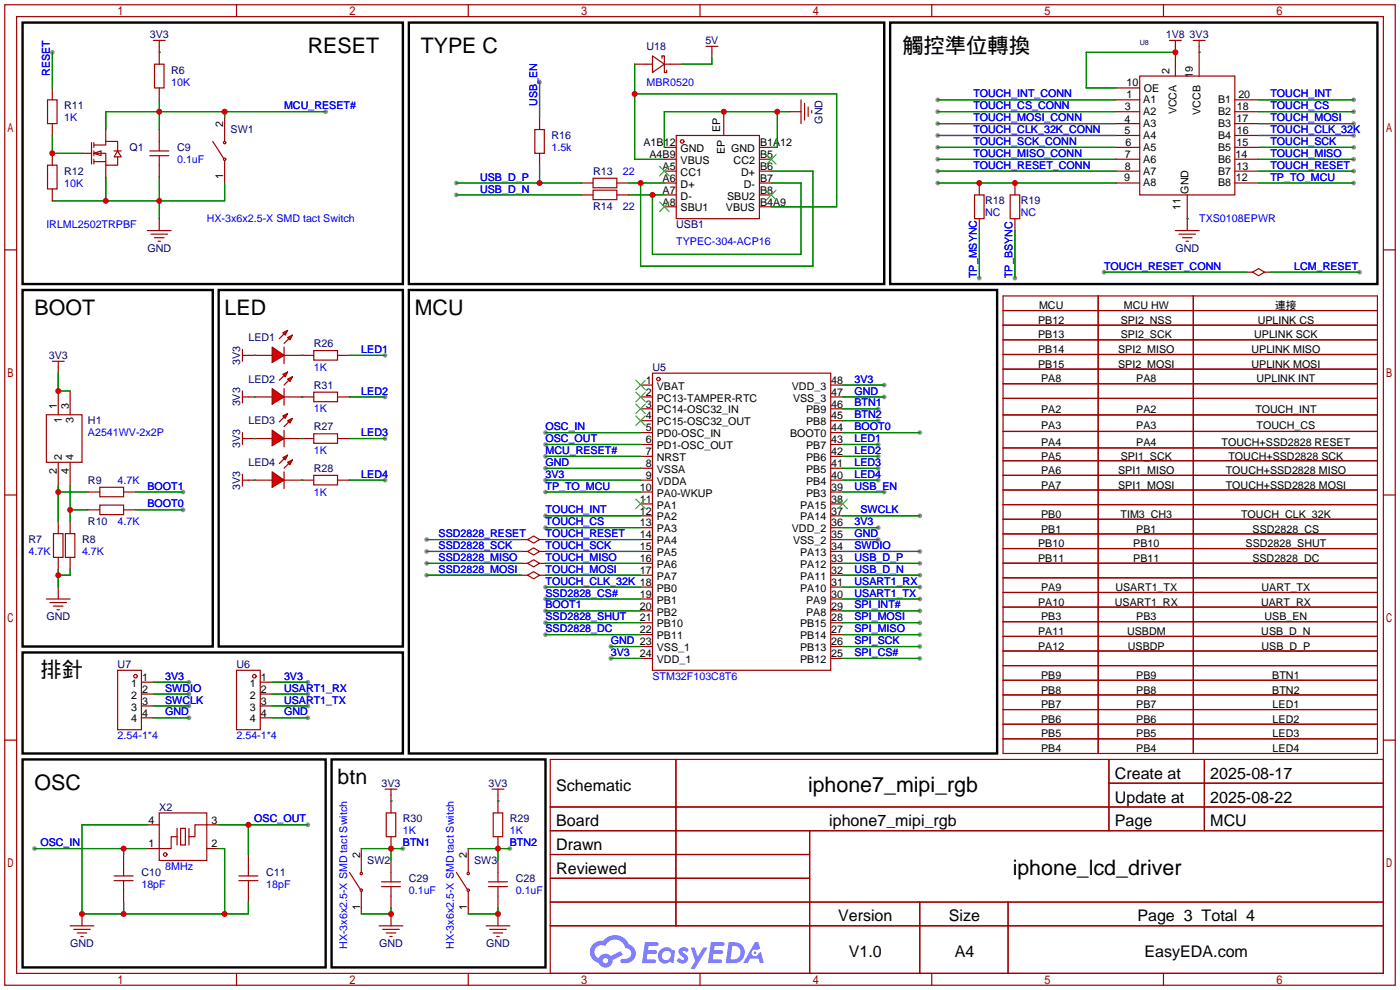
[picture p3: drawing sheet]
<svg xmlns="http://www.w3.org/2000/svg" width="299mm" height="212mm" viewBox="0 0 299 212" stroke-linecap="round" stroke-linejoin="round" font-family="sans-serif">
<g fill="#999">
<circle cx="69.6" cy="23.9" r=".51"/>
<circle cx="39.1" cy="109" r=".51"/>
<circle cx="196.6" cy="92.5" r=".51"/>
<circle cx="39.1" cy="105.2" r=".51"/>
<circle cx="116.6" cy="130.6" r=".51"/>
<circle cx="116.6" cy="92.5" r=".51"/>
<circle cx="116.6" cy="95" r=".51"/>
<circle cx="116.6" cy="100.1" r=".51"/>
<circle cx="116.6" cy="102.6" r=".51"/>
<circle cx="130.6" cy="138.2" r=".51"/>
<circle cx="130.6" cy="140.7" r=".51"/>
<circle cx="189" cy="84.8" r=".51"/>
<circle cx="189" cy="82.3" r=".51"/>
<circle cx="187.7" cy="115.3" r=".51"/>
<circle cx="187.7" cy="112.8" r=".51"/>
<circle cx="7.4" cy="181.4" r=".51"/>
<circle cx="65.8" cy="176.3" r=".51"/>
<circle cx="196.6" cy="117.9" r=".51"/>
<circle cx="196.6" cy="110.2" r=".51"/>
<circle cx="196.6" cy="128" r=".51"/>
<circle cx="196.6" cy="125.5" r=".51"/>
<circle cx="65.8" cy="145.8" r=".51"/>
<circle cx="65.8" cy="148.3" r=".51"/>
<circle cx="65.8" cy="150.9" r=".51"/>
<circle cx="65.8" cy="153.4" r=".51"/>
<circle cx="196.6" cy="140.7" r=".51"/>
<circle cx="196.6" cy="138.2" r=".51"/>
<circle cx="196.6" cy="135.6" r=".51"/>
<circle cx="196.6" cy="133.1" r=".51"/>
<circle cx="196.6" cy="130.6" r=".51"/>
<circle cx="11.2" cy="11.2" r=".51"/>
<circle cx="116.6" cy="97.5" r=".51"/>
<circle cx="40.4" cy="145.8" r=".51"/>
<circle cx="40.4" cy="153.4" r=".51"/>
<circle cx="40.4" cy="148.3" r=".51"/>
<circle cx="40.4" cy="150.9" r=".51"/>
<circle cx="115.3" cy="17.5" r=".51"/>
<circle cx="97.5" cy="39.1" r=".51"/>
<circle cx="97.5" cy="41.7" r=".51"/>
<circle cx="196.6" cy="122.9" r=".51"/>
<circle cx="196.6" cy="120.4" r=".51"/>
<circle cx="289.3" cy="36.6" r=".51"/>
<circle cx="289.3" cy="34" r=".51"/>
<circle cx="289.3" cy="31.5" r=".51"/>
<circle cx="289.3" cy="29" r=".51"/>
<circle cx="289.3" cy="26.4" r=".51"/>
<circle cx="289.3" cy="23.9" r=".51"/>
<circle cx="289.3" cy="21.3" r=".51"/>
<circle cx="200.4" cy="21.3" r=".51"/>
<circle cx="200.4" cy="23.9" r=".51"/>
<circle cx="200.4" cy="26.4" r=".51"/>
<circle cx="200.4" cy="29" r=".51"/>
<circle cx="200.4" cy="31.5" r=".51"/>
<circle cx="200.4" cy="34" r=".51"/>
<circle cx="200.4" cy="36.6" r=".51"/>
<circle cx="200.4" cy="39.1" r=".51"/>
<circle cx="289.3" cy="39.1" r=".51"/>
<circle cx="209.3" cy="59.4" r=".51"/>
<circle cx="216.9" cy="59.4" r=".51"/>
<circle cx="91.2" cy="117.9" r=".51"/>
<circle cx="91.2" cy="120.4" r=".51"/>
<circle cx="91.2" cy="122.9" r=".51"/>
<circle cx="116.6" cy="125.5" r=".51"/>
<circle cx="91.2" cy="115.3" r=".51"/>
<circle cx="116.6" cy="112.8" r=".51"/>
<circle cx="116.6" cy="110.2" r=".51"/>
<circle cx="116.6" cy="133.1" r=".51"/>
<circle cx="116.6" cy="135.6" r=".51"/>
<circle cx="116.6" cy="105.2" r=".51"/>
<circle cx="116.6" cy="128" r=".51"/>
<circle cx="290.6" cy="58.2" r=".51"/>
<circle cx="236" cy="58.2" r=".51"/>
<circle cx="82.3" cy="102.6" r=".51"/>
<circle cx="82.3" cy="75.9" r=".51"/>
<circle cx="82.3" cy="93.7" r=".51"/>
<circle cx="109" cy="181.4" r=".51"/>
<circle cx="86.1" cy="181.4" r=".51"/>
<circle cx="82.3" cy="84.8" r=".51"/>
<circle cx="187.7" cy="102.6" r=".51"/>
<circle cx="187.7" cy="100.1" r=".51"/>
<circle cx="187.7" cy="97.5" r=".51"/>
<circle cx="187.7" cy="95" r=".51"/>
<circle cx="189" cy="105.2" r=".51"/>
<circle cx="187.7" cy="87.4" r=".51"/>
<circle cx="187.7" cy="89.9" r=".51"/>
</g>
<g fill="none" stroke="#a10000" stroke-width=".25">
<path d="M1 1h297.2v209.6h-297.2zM3.6 3.6h292.1v204.4h-292.1zM50.5 1v2.6M100.1 1v2.6M149.6 1v2.6M199.1 1v2.6M248.7 1v2.6M1 53.4h2.6M295.7 53.4h2.5M1 105.8h2.6M295.7 105.8h2.5M1 158.2h2.6"/>
<path d="M295.7 158.2h2.5M117.6 162.3h178.1v45.7h-178.1zM117.6 172.5h178.1M117.6 177.5h178.1M144.5 162.3v35.6M173 177.5v30.5M237 162.3v15.2M237 167.4h58.7M257.4 162.3v15.2M117.6 182.6h55.4M117.6 192.8h178.1M117.6 187.7h55.4"/>
<path d="M117.6 197.9h178.1M196.6 192.8v15.2M215.4 192.8v15.2M50.5 208v2.6M100.1 208v2.6M149.6 208v2.6M199.1 208v2.6M248.7 208v2.6"/>
</g>
<g fill="#5487ff">
<path d="M145.3 202.7a1.3 1.3 0 0 1 1.9 .3l-.4 .6a.54 .54 0 0 0-.9-.2l.1 .2a1.34 1.34 0 0 1 .9 1.8 1.47 1.47 0 0 1-2.3-.1l.5-.6 .8 .5a.31 .31 0 0 0 .4-.3 .31 .31 0 0 0-.3-.4 1.12 1.12 0 0 1-.7-1.8z"/>
<path d="M147.6 202.5h.9l.6 2 1.2-2h.9l-2.7 4.6h-.9l1-1.7z"/>
<path d="M137.8 201.4h1.7a1.31 1.31 0 0 1 1.2 .2 .4 .4 0 0 1-.3 .5l-1.8 .1-.1 .9h1.6a.4 .4 0 0 1 .4 .4 .4 .4 0 0 1-.5 .4h-1.6l-.2 1.2h1.4a.46 .46 0 0 1 .5 0 .46 .46 0 0 1 .1 .5l-.4 .2h-2.6z"/>
<path d="M151.9 201.4h1.7a1.32 1.32 0 0 1 1.2 .2 .39 .39 0 0 1-.3 .5l-1.8 .1-.1 .9h1.6a.4 .4 0 0 1 .4 .4 .4 .4 0 0 1-.4 .4h-1.7l-.2 1.2h1.4a.46 .46 0 0 1 .5 0 .46 .46 0 0 1 .1 .5l-.4 .2h-2.6z"/>
<path d="M161.3 201.4h.8l.3 1.3-.6 .4a.75 .75 0 0 0-1.1 .3 .75 .75 0 0 0 .5 1 .75 .75 0 0 0 .9-.7l.5-.2 .6 2.3h-.8l-.3-.9h-1.8l-.5 .9h-1z"/>
<path d="M155.7 201.4l-.6 4.4h1.5a2.27 2.27 0 0 0 2.6-2.2 2.27 2.27 0 0 0-2.7-2.2zM156.5 202.1a1.5 1.5 0 0 1 1.8 1.6 1.5 1.5 0 0 1-1.9 1.4h-.3z"/>
<path d="M141.2 203a1.6 1.6 0 0 0-.3 2.3 1.6 1.6 0 0 0 2.3 .2l.7 .3 .3-2.4-.1-.3-.5-.1a1.58 1.58 0 0 0-2.4 0zM141.8 203.5a.98 .98 0 0 1 1.6 .4 .98 .98 0 0 1-1.1 1.3 .94 .94 0 0 1-.9-.7 .94 .94 0 0 1 .4-1z"/>
<path d="M126.8 201.8a2.37 2.37 0 0 0 1.1 4 1.54 1.54 0 0 0 1.8 1 1.54 1.54 0 0 0 1.2-1.6l2.2-1.1-.5-.8-2 1a1.57 1.57 0 0 0-2.7 .5 1.5 1.5 0 0 1-.7-2.1 1.5 1.5 0 0 1 2.2-.5 2.23 2.23 0 0 1 2.3-1.4 2.23 2.23 0 0 1 2 1.8 1.16 1.16 0 0 1 1.2 1.1 1.16 1.16 0 0 1-1.1 1.2h-.7a.47 .47 0 0 0-.5 .4 .47 .47 0 0 0 .4 .5 2.17 2.17 0 0 0 2.5-.9 2.17 2.17 0 0 0-.3-2.7l-.8-.4a3.2 3.2 0 0 0-5.5-.7l-1.1 .1zM128.8 205.3a.6 .6 0 0 1 1.2 0 .6 .6 0 0 1-1.2 0z"/>
<circle cx="161.4" cy="203.6" r=".28"/>
</g>
<g fill="none" stroke="#a10000" stroke-width=".25">
<path d="M11.2 18.8v2.5M32.8 8.6h2.5M33 13.7h2.1v5.1h-2.1zM34 8.6v5.1M34 18.8v2.5M150.9 9.9h2.5M152.1 9.9v2.5M238.5 18.8h5.1M243.6 16.3h20.3v25.4h-20.3zM249.9 8.6h2.6M251.2 8.6v7.7M255 8.6h2.6"/>
<path d="M256.3 8.6v7.7M10.2 21.3h2v5.1h-2zM10.2 35.3h2v5.1h-2zM11.2 26.4v2.6M11.2 32.8v2.5M17.5 32.8h2.1M19.6 30.5v4.6M20.1 32.8h2.5v2.5h2.5v-1.8M20.1 31h2.5v-.8h2.5v2.1M20.1 32.8l1.5-.5v1zM20.1 30.5v1M20.1 32.3v1"/>
<path d="M20.1 34v1.1M20.1 34.5h2.5M22.6 27.7v2.5M22.6 35.3v2.5M24.4 32.3h1.5M25.1 32.3l.8 1.2h-1.5zM32 33.3h4.1M32 32.3h4.1M34 27.7v4.6M34 33.3v4.5M45.5 30.2l2.3 3.6M48 25.1v5.1"/>
<path d="M48 34.3v4.8M114.3 27.7h2v5.1h-2zM115.3 25.1v2.6M115.3 32.8v2.5M124.2 39.1h2.5M126.7 38.1h5.1v2h-5.1zM131.8 39.1h2.6M142 31.5h2.5M142 34h2.5M142 36.6h2.5M142 39.1h2.5M144.5 29h17.8v17.7h-17.8z"/>
<path d="M154.7 23.9v5.1M162.3 31.5h2.5M162.3 34h2.5M162.3 36.6h2.5M162.3 39.1h2.5M168.7 23.9h2.5M171.2 21.3v5.1M172 22.1v3.6M172.7 22.9v2M173.5 23.6v.5M209.3 39.1v2.6M216.9 39.1v2.6"/>
<path d="M238.5 31.5h5.1M238.5 34h5.1M238.5 36.6h5.1M238.5 39.1h5.1M238.5 23.9h5.1M238.5 21.3h5.1M238.5 26.4h5.1M238.5 29h5.1M263.9 31.5h5.1M263.9 34h5.1M263.9 36.6h5.1M263.9 39.1h5.1"/>
<path d="M263.9 23.9h5.1M263.9 21.3h5.1M263.9 26.4h5.1M263.9 29h5.1M11.2 40.4v2.5M31.5 49.3h5.1M32.3 50h3.5M33 50.8h2.1M33.8 51.6h.5M34 46.7v2.6M124.2 41.7h2.5M126.7 40.6h5.1v2.1h-5.1z"/>
<path d="M131.8 41.7h2.6M142 41.7h2.5M142 44.2h2.5M162.3 41.7h2.5M162.3 44.2h2.5M208.3 41.7h2v5h-2zM209.3 46.7v2.6M215.9 41.7h2v5h-2zM216.9 46.7v2.6M251.2 49.3h5.1M252 50h3.5M252.7 50.8h2.1"/>
<path d="M253.5 51.6h.5M253.7 41.7v7.6M266.4 58.2h1.3M267.7 58.2l1.3-.8 1.3 .8-1.3 .7zM270.3 58.2h1.2M11.2 77.2h2.5M12.4 77.2v2.6M51.8 75.9h6.4M51.8 74.7v2.5M60.7 75.9h3.8M60.7 74.2v3.5M139.4 79.8h38.1v63.5h-38.1z"/>
<path d="M9.9 88.6h7.6v10.2h-7.6zM12.4 83.6v5M12.4 98.8v5.1M15 83.6v5M15 98.8v5.1M136.9 82.3h2.5M136.9 84.8h2.5M136.9 87.4h2.5M136.9 89.9h2.5M136.9 92.5h2.5M136.9 95h2.5M136.9 97.5h2.5"/>
<path d="M177.5 82.3h2.6M177.5 84.8h2.6M177.5 87.4h2.6M177.5 89.9h2.6M177.5 92.5h2.6M177.5 95h2.6M177.5 97.5h2.6M11.4 114h2.1v5.1h-2.1zM12.4 111.5v2.5M12.4 119.1v2.6M14 114h2v5.1h-2zM15 111.5v2.5"/>
<path d="M15 119.1v2.6M18.8 105.2h2.5M18.8 109h2.5M21.3 104.1h5.1v2.1h-5.1zM21.3 107.9h5.1v2.1h-5.1zM26.4 105.2h2.6M26.4 109h2.6M111.5 115.3h1.3M111.5 117.9h1.3M112.8 117.9l1.2-.8 1.3 .8-1.3 .7zM112.8 115.3l1.2-.7 1.3 .7-1.3 .8zM115.3 115.3h1.3"/>
<path d="M115.3 117.9h1.3M136.9 100.1h2.5M136.9 102.6h2.5M136.9 105.2h2.5M136.9 107.7h2.5M136.9 110.2h2.5M136.9 112.8h2.5M136.9 115.3h2.5M136.9 117.9h2.5M177.5 100.1h2.6M177.5 102.6h2.6M177.5 105.2h2.6"/>
<path d="M177.5 107.7h2.6M177.5 110.2h2.6M177.5 112.8h2.6M177.5 115.3h2.6M177.5 117.9h2.6M9.9 128h5.1M10.7 128.8h3.5M11.4 129.5h2.1M12.2 130.3h.5M12.4 125.5v2.5M111.5 120.4h1.3M111.5 122.9h1.3"/>
<path d="M112.8 120.4l1.2-.8 1.3 .8-1.3 .8zM112.8 122.9l1.2-.7 1.3 .7-1.3 .8zM115.3 120.4h1.3M115.3 122.9h1.3M136.9 120.4h2.5M136.9 122.9h2.5M136.9 125.5h2.5M136.9 128h2.5M136.9 130.6h2.5M136.9 133.1h2.5M136.9 135.6h2.5M136.9 138.2h2.5"/>
<path d="M177.5 120.4h2.6M177.5 122.9h2.6M177.5 125.5h2.6M177.5 128h2.6M177.5 130.6h2.6M177.5 133.1h2.6M177.5 135.6h2.6M177.5 138.2h2.6M25.1 143.3h5.1v12.7h-5.1zM30.2 145.8h2.6M30.2 148.3h2.6M30.2 150.9h2.6"/>
<path d="M30.2 153.4h2.6M50.5 143.3h5.1v12.7h-5.1zM55.6 145.8h2.6M55.6 148.3h2.6M55.6 150.9h2.6M55.6 153.4h2.6M136.9 140.7h2.5M177.5 140.7h2.6M31.5 176.3h2.5M34 173.7h10.2v10.2h-10.2zM37.8 178.8h-1.2v2.6h-5.1M37.8 177v3.6"/>
<path d="M38.6 177h1v3.6h-1zM40.4 177v3.6M46.7 176.3h-5v2.5h-1.3M15 197.9h5.1M15.7 198.6h3.6M16.5 199.4h2M17.5 195.3v2.6M24.4 188.2h4M24.4 187.2h4M26.4 182.6v4.6M26.4 188.2v4.6M44.2 181.4h2.5"/>
<path d="M51.1 188.2h4M51.1 187.2h4M53.1 182.6v4.6M53.1 188.2v4.6M17.3 200.2h.5"/>
<circle cx="48" cy="30.5" r=".25"/>
<circle cx="48" cy="34" r=".25"/>
<circle cx="145.8" cy="30.2" r=".38"/>
<circle cx="140.7" cy="81" r=".38"/>
<circle cx="29" cy="144.5" r=".38"/>
<circle cx="54.4" cy="144.5" r=".38"/>
<circle cx="35.3" cy="182.6" r=".38"/>
</g>
<g fill="none" stroke="#3c3" stroke-width=".25">
<path d="M141 35.6l2 2M143 35.6l-2 2M163.8 33l2.1 2.1M165.9 33l-2.1 2.1M141 43.2l2 2M143 43.2l-2 2M163.8 40.6l2.1 2.1M165.9 40.6l-2.1 2.1M135.9 81.3l2 2M135.9 83.8l2 2.1M135.9 86.4l2 2M135.9 88.9l2 2"/>
<path d="M137.9 81.3l-2 2M137.9 83.8l-2 2.1M137.9 86.4l-2 2M137.9 88.9l-2 2M135.9 106.7l2 2M137.9 106.7l-2 2M179.1 106.7l2 2M181.1 106.7l-2 2"/>
</g>
<g fill="none" stroke="#008700" stroke-width=".25">
<path d="M11.2 11.2v7.6M34 11.2h.1M115.3 17.5v7.6M251.2 11.2h-19v7.6h6.3M256.3 11.2h.1M11.2 29v3.8h6.3M22.6 37.8v5.1M34 21.3v6.4M34 37.8v8.9M48 23.9v1.2M48 39.1v3.8h-36.8M69.6 23.9h-47v3.8"/>
<path d="M97.5 39.1h26.7M115.3 35.3v3.8M134.4 39.1h7.6M164.8 39.1h6.4v15.3h-31.8v-12.7M164.8 36.6h8.9v20.3h-36.8v-17.8M166.1 23.9v7.6h-1.3M168.7 23.9h-26.7v7.6M200.4 23.9h38.1M200.4 39.1h38.1M200.4 36.6h38.1M200.4 31.5h38.1M200.4 34h38.1"/>
<path d="M200.4 29h38.1M200.4 26.4h38.1M200.4 21.3h38.1M269 23.9h20.3M269 39.1h20.3M269 36.6h20.3M269 31.5h20.3M269 34h20.3M269 29h20.3M269 26.4h20.3M269 21.3h20.3M97.5 41.7h26.7"/>
<path d="M134.4 41.7h7.6M209.3 49.3v10.1M216.9 49.3v10.1M236 58.2h30.4M253.7 46.7h.1M271.5 58.2h19.1M12.4 79.8v3.8h2.6M116.6 92.5h20.3M116.6 95h20.3M116.6 97.5h20.3M180.1 92.5h16.5M180.1 84.8h8.9"/>
<path d="M180.1 82.3h8.9M12.4 103.9v7.6M12.4 105.2h6.4M15 103.9v7.6M15 109h3.8M29 105.2h10.1M29 109h10.1M91.2 115.3h20.3M91.2 117.9h20.3M116.6 105.2h20.3M116.6 100.1h20.3M116.6 102.6h20.3"/>
<path d="M116.6 115.3h20.3M116.6 112.8h20.3M116.6 117.9h20.3M116.6 110.2h20.3M180.1 115.3h7.6M180.1 112.8h7.6M180.1 117.9h16.5M180.1 110.2h16.5M12.4 121.7v3.8M15 121.7v1.2h-2.6M91.2 122.9h20.3M91.2 120.4h20.3"/>
<path d="M116.6 122.9h20.3M116.6 130.6h20.3M116.6 128h20.3M116.6 125.5h20.3M116.6 135.6h20.3M116.6 133.1h20.3M116.6 120.4h20.3M130.6 138.2h6.3M180.1 122.9h16.5M180.1 130.6h16.5M180.1 138.2h16.5M180.1 128h16.5"/>
<path d="M180.1 125.5h16.5M180.1 135.6h16.5M180.1 133.1h16.5M180.1 120.4h16.5M32.8 145.8h7.6M32.8 148.3h7.6M32.8 150.9h7.6M32.8 153.4h7.6M58.2 145.8h7.6M58.2 148.3h7.6M58.2 150.9h7.6M58.2 153.4h7.6"/>
<path d="M130.6 140.7h6.3M180.1 140.7h16.5M31.5 176.3h-14v19h35.6v-2.5M46.7 176.3h19.1M53.1 176.3v6.3M7.4 181.4h24.1M26.4 181.4v1.2M26.4 192.8v2.5M46.7 181.4h1.3v13.9"/>
</g>
<path d="M4.8 4.8h81.3v55.9h-81.3zM87.4 4.8h101.6v55.9h-101.6zM190.2 4.8h104.2v55.9h-104.2zM4.8 62h40.7v76.2h-40.7zM87.4 62h125.7v99h-125.7zM4.8 139.4h81.3v21.6h-81.3zM4.8 162.3h64.8v44.5h-64.8z" fill="none" stroke="#000" stroke-width=".51"/>
<g fill="#f00" stroke="#a10000" stroke-width=".25">
<path d="M58.2 74.2l2.5 1.7-2.5 1.6z"/>
<path d="M60.5 71.1l1-.5-.5 1z"/>
<path d="M61.5 72.1l1-.5-.5 1z"/>
</g>
<g fill="none" stroke="#a10000" stroke-width=".25">
<path d="M60.7 71.4l-1 1M61.7 72.4l-1 1M64.5 75.9h2.6M67.1 74.9h5v2.1h-5zM72.1 75.9h2.6M51.8 93.7h2.6M51.8 83.6v2.5M51.8 92.5v2.5M51.8 84.8h6.4M60.7 84.8h6.4M60.7 83.1v3.5M64.5 93.7h2.6"/>
<path d="M67.1 92.7h5v2h-5zM67.1 83.8h5v2.1h-5zM72.1 93.7h2.6M72.1 84.8h2.6M51.8 101.3v2.6M51.8 102.6h2.6M64.5 102.6h2.6M67.1 101.6h5v2h-5zM72.1 102.6h2.6M82.3 168.7h2.5M82.5 173.7h2.1v5.1h-2.1zM83.6 168.7v5"/>
<path d="M83.6 178.8v2.6M105.2 168.7h2.5M105.4 173.7h2v5.1h-2zM106.4 168.7v5M106.4 178.8v2.6M74.7 186.4l2.3 3.6M77.2 181.4v5M77.2 190.5v4.8M81 197.9h5.1M81.5 189.5h4.1M81.5 188.5h4.1M81.8 198.6h3.5"/>
<path d="M82.5 199.4h2.1M83.6 183.9v4.6M83.6 189.5v4.6M83.6 195.3v2.6M97.5 186.4l2.3 3.6M100.1 181.4v5M100.1 190.5v4.8M103.9 197.9h5.1M104.4 189.5h4.1M104.4 188.5h4.1M104.6 198.6h3.6M105.4 199.4h2"/>
<path d="M106.4 183.9v4.6M106.4 189.5v4.6M106.4 195.3v2.6M83.3 200.2h.5M106.2 200.2h.5"/>
<circle cx="77.2" cy="190.2" r=".25"/>
<circle cx="77.2" cy="186.7" r=".25"/>
<circle cx="100.1" cy="190.2" r=".25"/>
<circle cx="100.1" cy="186.7" r=".25"/>
</g>
<path d="M74.7 75.9h7.6M74.7 93.7h7.6M74.7 84.8h7.6M74.7 102.6h7.6M83.6 171.2h.1M106.4 171.2h.1M77.2 181.4h8.9M83.6 194.1v1.2h-6.4M83.6 181.4v2.5M100.1 181.4h8.9M106.4 181.4v2.5M106.4 194.1v1.2h-6.3" fill="none" stroke="#008700" stroke-width=".25"/>
<path d="M46.7 62h39.4v76.2h-39.4zM70.9 162.3h45.7v44.5h-45.7z" fill="none" stroke="#000" stroke-width=".51"/>
<g fill="#f00" stroke="#a10000" stroke-width=".25">
<path d="M58.2 83.1l2.5 1.7-2.5 1.6z"/>
<path d="M60.5 80l1-.5-.5 1z"/>
<path d="M61.5 81l1-.5-.5 1z"/>
</g>
<path d="M54.4 93.7h3.8M60.7 80.3l-1 1M60.7 93.7h3.8M60.7 91.9v3.6M61.7 81.3l-1 1" fill="none" stroke="#a10000" stroke-width=".25"/>
<g fill="#f00" stroke="#a10000" stroke-width=".25">
<path d="M58.2 91.9l2.5 1.8-2.5 1.5z"/>
<path d="M60.5 88.9l1-.5-.5 1z"/>
<path d="M61.5 89.9l1-.5-.5 1z"/>
</g>
<path d="M60.7 89.2l-1 1M61.7 90.2l-1 1M54.4 102.6h3.8M60.7 102.6h3.8M60.7 100.8v3.6" fill="none" stroke="#a10000" stroke-width=".25"/>
<g fill="#f00" stroke="#a10000" stroke-width=".25">
<path d="M58.2 100.8l2.5 1.8-2.5 1.5z"/>
<path d="M60.5 97.8l1-.5-.5 1z"/>
<path d="M61.5 98.8l1-.5-.5 1z"/>
</g>
<g fill="none" stroke="#a10000" stroke-width=".25">
<path d="M135.6 13.7h3.8M139.4 11.9l2.6 1.8-2.6 1.8zM141.5 12.4v-.5h.5v3.6h.5v-.5M142 13.7h3.8M214.4 63.2h80v97.8h-80zM214.4 66.4h80M214.4 69.5h80M214.4 72.6h80M214.4 75.8h80M214.4 78.9h80M234.7 63.2v97.8M255 63.2v97.8"/>
<path d="M60.7 98l-1 1.1M61.7 99.1l-1 1M214.4 82h80M214.4 85.1h80M214.4 88.7h80M214.4 92.2h80M214.4 95.7h80M214.4 98.5h80M214.4 101.6h80M214.4 104.7h80M214.4 107.9h80M214.4 111h80"/>
<path d="M214.4 114.1h80M214.4 117.2h80M214.4 120.4h80M214.4 123.5h80M214.4 126.6h80M214.4 129.8h80M214.4 132.9h80M214.4 136h80M214.4 139.1h80M214.4 142.3h80M214.4 145.4h80M214.4 148.5h80"/>
<path d="M214.4 151.7h80M214.4 154.8h80M214.4 157.9h80"/>
</g>
<g fill="none" stroke="#008700" stroke-width=".25">
<path d="M135.6 13.7v20.3h6.4M152.1 12.4v1.3h-6.3M135.6 20.1h43.2v24.1h-14M54.4 75.9h.1M64.5 75.9h.1M54.4 84.8h.1M54.4 93.7h.1M64.5 84.8h.1M64.5 93.7h.1M180.1 97.5h7.6M180.1 95h7.6M180.1 87.4h7.6"/>
<path d="M180.1 89.9h7.6M54.4 102.6h.1M64.5 102.6h.1M180.1 102.6h7.6M180.1 100.1h7.6M180.1 105.2h8.9"/>
</g>
<g fill="#c00">
<circle cx="34" cy="23.9" r=".63"/>
<circle cx="48" cy="23.9" r=".63"/>
<circle cx="34" cy="42.9" r=".63"/>
<circle cx="22.6" cy="42.9" r=".63"/>
<circle cx="12.4" cy="105.2" r=".63"/>
<circle cx="15" cy="109" r=".63"/>
<circle cx="12.4" cy="83.6" r=".63"/>
<circle cx="12.4" cy="122.9" r=".63"/>
<circle cx="26.4" cy="181.4" r=".63"/>
<circle cx="53.1" cy="176.3" r=".63"/>
<circle cx="17.5" cy="195.3" r=".63"/>
<circle cx="26.4" cy="195.3" r=".63"/>
<circle cx="48" cy="195.3" r=".63"/>
<circle cx="11.2" cy="32.8" r=".63"/>
<circle cx="136.9" cy="39.1" r=".63"/>
<circle cx="139.4" cy="41.7" r=".63"/>
<circle cx="154.7" cy="23.9" r=".63"/>
<circle cx="166.1" cy="23.9" r=".63"/>
<circle cx="115.3" cy="39.1" r=".63"/>
<circle cx="251.2" cy="11.2" r=".63"/>
<circle cx="216.9" cy="39.1" r=".63"/>
<circle cx="209.3" cy="39.1" r=".63"/>
<circle cx="106.4" cy="181.4" r=".63"/>
<circle cx="106.4" cy="195.3" r=".63"/>
<circle cx="83.6" cy="181.4" r=".63"/>
<circle cx="83.6" cy="195.3" r=".63"/>
<circle cx="135.6" cy="20.1" r=".63"/>
</g>
<g font-size="4.6">
<text x="65.8" y="11.4">RESET</text>
<text x="89.9" y="11.4">TYPE C</text>
<text x="192.8" y="11.4">觸控準位轉換</text>
<text x="7.4" y="67.3">BOOT</text>
<text x="48" y="67.3">LED</text>
<text x="88.6" y="67.3">MCU</text>
<text x="8.6" y="144.8">排針</text>
<text x="72.1" y="167.6">btn</text>
<text x="7.4" y="168.9">OSC</text>
<text x="172.7" y="169.3">iphone7_mipi_rgb</text>
<text x="216.4" y="187.1">iphone_lcd_driver</text>
</g>
<g font-size="3.4">
<text x="238.3" y="166.4">Create at</text>
<text x="258.7" y="166.4">2025-08-17</text>
<text x="118.9" y="169">Schematic</text>
<text x="238.3" y="171.5">Update at</text>
<text x="258.7" y="171.5">2025-08-22</text>
<text x="118.9" y="176.6">Board</text>
<text x="177.2" y="176.6">iphone7_mipi_rgb</text>
<text x="238.3" y="176.6">Page</text>
<text x="258.7" y="176.6">MCU</text>
<text x="118.9" y="181.7">Drawn</text>
<text x="118.9" y="186.8">Reviewed</text>
<text x="179.1" y="196.9">Version</text>
<text x="202.8" y="196.9">Size</text>
<text x="243.1" y="196.9">Page 3 Total 4</text>
<text x="181.4" y="204.5">V1.0</text>
<text x="204" y="204.5">A4</text>
<text x="244.6" y="204.5">EasyEDA.com</text>
</g>
<g font-size="2.3" fill="#000080">
<text x="32" y="8.1">3V3</text>
<text x="138.2" y="10.7">U18</text>
<text x="150.7" y="9.4">5V</text>
<text x="249.2" y="8.1">1V8</text>
<text x="254.3" y="8.1">3V3</text>
<text x="36.6" y="15.7">R6</text>
<text x="13.7" y="23.4">R11</text>
<text x="49.3" y="28.4">SW1</text>
<text x="117.9" y="29.7">R16</text>
<text x="175.8" y="26.4" transform="rotate(-90 175.8 26.4)">GND</text>
<text x="27.7" y="32.3">Q1</text>
<text x="37.8" y="32.3">C9</text>
<text x="13.7" y="37.3">R12</text>
<text x="126.7" y="37.3">R13</text>
<text x="126.7" y="45">R14</text>
<text x="210.6" y="43.7">R18</text>
<text x="218.2" y="43.7">R19</text>
<text x="31.5" y="53.8">GND</text>
<text x="144.5" y="48.8">USB1</text>
<text x="251.2" y="53.8">GND</text>
<text x="10.4" y="76.7">3V3</text>
<text x="51.3" y="78" transform="rotate(-90 51.3 78)">3V3</text>
<text x="53.1" y="72.9">LED1</text>
<text x="67.1" y="74.2">R26</text>
<text x="53.1" y="81.8">LED2</text>
<text x="67.1" y="83.1">R31</text>
<text x="139.4" y="79.2">U5</text>
<text x="51.3" y="86.9" transform="rotate(-90 51.3 86.9)">3V3</text>
<text x="18.8" y="90.7">H1</text>
<text x="51.3" y="95.8" transform="rotate(-90 51.3 95.8)">3V3</text>
<text x="53.1" y="90.7">LED3</text>
<text x="67.1" y="91.9">R27</text>
<text x="53.1" y="99.6">LED4</text>
<text x="67.1" y="100.8">R28</text>
<text x="18.8" y="103.4">R9</text>
<text x="51.3" y="104.6" transform="rotate(-90 51.3 104.6)">3V3</text>
<text x="18.8" y="112.3">R10</text>
<text x="6.1" y="116.1">R7</text>
<text x="17.5" y="116.1">R8</text>
<text x="9.9" y="132.6">GND</text>
<text x="25.1" y="142.7">U7</text>
<text x="50.5" y="142.7">U6</text>
<text x="34" y="173.2">X2</text>
<text x="81.5" y="168.1">3V3</text>
<text x="104.4" y="168.1">3V3</text>
<text x="86.1" y="175.8">R30</text>
<text x="109" y="175.8">R29</text>
<text x="78.5" y="184.7">SW2</text>
<text x="101.3" y="184.7">SW3</text>
<text x="30.2" y="187.2">C10</text>
<text x="56.9" y="187.2">C11</text>
<text x="87.4" y="188.5">C29</text>
<text x="110.2" y="188.5">C28</text>
<text x="15" y="202.4">GND</text>
<text x="81" y="202.4">GND</text>
<text x="103.9" y="202.4">GND</text>
</g>
<g font-size="2.3" fill="#00f">
<text x="10.7" y="16.3" transform="rotate(-90 10.7 16.3)">RESET</text>
<text x="36.6" y="18.3">10K</text>
<text x="60.7" y="23.4">MCU_RESET#</text>
<text x="114.8" y="22.6" transform="rotate(-90 114.8 22.6)">USB_EN</text>
<text x="138.2" y="18.3">MBR0520</text>
<text x="208" y="20.8">TOUCH_INT_CONN</text>
<text x="208" y="23.4">TOUCH_CS_CONN</text>
<text x="271.5" y="23.4">TOUCH_CS</text>
<text x="271.5" y="20.8">TOUCH_INT</text>
<text x="13.7" y="25.9">1K</text>
<text x="208" y="25.9">TOUCH_MOSI_CONN</text>
<text x="208" y="28.4">TOUCH_CLK_32K_CONN</text>
<text x="271.5" y="28.4">TOUCH_CLK_32K</text>
<text x="271.5" y="25.9">TOUCH_MOSI</text>
<text x="37.8" y="34.8">0.1uF</text>
<text x="117.9" y="32.3">1.5k</text>
<text x="208" y="31">TOUCH_SCK_CONN</text>
<text x="208" y="33.5">TOUCH_MISO_CONN</text>
<text x="271.5" y="33.5">TOUCH_MISO</text>
<text x="271.5" y="31">TOUCH_SCK</text>
<text x="13.7" y="39.9">10K</text>
<text x="102.6" y="38.6">USB_D_P</text>
<text x="102.6" y="41.1">USB_D_N</text>
<text x="133.1" y="37.3">22</text>
<text x="208" y="36.1">TOUCH_RESET_CONN</text>
<text x="271.5" y="36.1">TOUCH_RESET</text>
<text x="271.5" y="38.6">TP_TO_MCU</text>
<text x="44.2" y="47.5">HX-3x6x2.5-X SMD tact Switch</text>
<text x="133.1" y="45">22</text>
<text x="210.6" y="46.2">NC</text>
<text x="218.2" y="46.2">NC</text>
<text x="256.3" y="47.5">TXS0108EPWR</text>
<text x="9.9" y="48.8">IRLML2502TRPBF</text>
<text x="144.5" y="52.3">TYPEC-304-ACP16</text>
<text x="208.8" y="59.4" transform="rotate(-90 208.8 59.4)">TP_MSYNC</text>
<text x="216.4" y="59.4" transform="rotate(-90 216.4 59.4)">TP_BSYNC</text>
<text x="236" y="57.7">TOUCH_RESET_CONN</text>
<text x="276.6" y="57.7">LCM_RESET</text>
<text x="77.2" y="75.4">LED1</text>
<text x="67.1" y="79.2">1K</text>
<text x="182.6" y="81.8">3V3</text>
<text x="67.1" y="88.1">1K</text>
<text x="77.2" y="84.3">LED2</text>
<text x="182.6" y="84.3">GND</text>
<text x="182.6" y="86.9">BTN1</text>
<text x="182.6" y="89.4">BTN2</text>
<text x="18.8" y="93.2">A2541WV-2x2P</text>
<text x="77.2" y="93.2">LED3</text>
<text x="116.6" y="91.9">OSC_IN</text>
<text x="116.6" y="94.5">OSC_OUT</text>
<text x="182.6" y="91.9">BOOT0</text>
<text x="182.6" y="94.5">LED1</text>
<text x="67.1" y="97">1K</text>
<text x="116.6" y="99.6">GND</text>
<text x="116.6" y="97">MCU_RESET#</text>
<text x="182.6" y="99.6">LED3</text>
<text x="182.6" y="97">LED2</text>
<text x="25.1" y="103.4">4.7K</text>
<text x="31.5" y="104.6">BOOT1</text>
<text x="67.1" y="105.9">1K</text>
<text x="77.2" y="102.1">LED4</text>
<text x="116.6" y="102.1">3V3</text>
<text x="116.6" y="104.6">TP_TO_MCU</text>
<text x="182.6" y="102.1">LED4</text>
<text x="182.6" y="104.6">USB_EN</text>
<text x="25.1" y="112.3">4.7K</text>
<text x="31.5" y="108.5">BOOT0</text>
<text x="116.6" y="112.3">TOUCH_CS</text>
<text x="116.6" y="109.7">TOUCH_INT</text>
<text x="182.6" y="112.3">3V3</text>
<text x="183.9" y="109.7">SWCLK</text>
<text x="6.1" y="118.6">4.7K</text>
<text x="17.5" y="118.6">4.7K</text>
<text x="93.7" y="117.3">SSD2828_SCK</text>
<text x="93.7" y="119.9">SSD2828_MISO</text>
<text x="93.7" y="114.8">SSD2828_RESET</text>
<text x="116.6" y="117.3">TOUCH_SCK</text>
<text x="116.6" y="119.9">TOUCH_MISO</text>
<text x="116.6" y="114.8">TOUCH_RESET</text>
<text x="182.6" y="114.8">GND</text>
<text x="182.6" y="117.3">SWDIO</text>
<text x="182.6" y="119.9">USB_D_P</text>
<text x="93.7" y="122.4">SSD2828_MOSI</text>
<text x="116.6" y="122.4">TOUCH_MOSI</text>
<text x="116.6" y="125">TOUCH_CLK_32K 18</text>
<text x="182.6" y="125">USART1_RX</text>
<text x="182.6" y="122.4">USB_D_N</text>
<text x="116.6" y="130">BOOT1</text>
<text x="116.6" y="127.5">SSD2828_CS#</text>
<text x="182.6" y="127.5">USART1_TX</text>
<text x="182.6" y="130">SPI_INT#</text>
<text x="116.6" y="132.6">SSD2828_SHUT</text>
<text x="116.6" y="135.1">SSD2828_DC</text>
<text x="130.6" y="137.7">GND 23</text>
<text x="182.6" y="137.7">SPI_SCK</text>
<text x="182.6" y="135.1">SPI_MISO</text>
<text x="182.6" y="132.6">SPI_MOSI</text>
<text x="130.6" y="140.2">3V3</text>
<text x="182.6" y="140.2">SPI_CS#</text>
<text x="35.3" y="145.3">3V3</text>
<text x="35.3" y="147.8">SWDIO</text>
<text x="60.7" y="145.3">3V3</text>
<text x="60.7" y="147.8">USART1_RX</text>
<text x="139.4" y="145.3">STM32F103C8T6</text>
<text x="35.3" y="152.9">GND</text>
<text x="35.3" y="150.4">SWCLK</text>
<text x="60.7" y="150.4">USART1_TX</text>
<text x="60.7" y="152.9">GND</text>
<text x="25.1" y="158">2.54-1*4</text>
<text x="50.5" y="158">2.54-1*4</text>
<text x="54.4" y="175.8">OSC_OUT</text>
<text x="86.1" y="178.3">1K</text>
<text x="109" y="178.3">1K</text>
<text x="8.6" y="180.8">OSC_IN</text>
<text x="35.3" y="185.9">8MHz</text>
<text x="86.1" y="180.8">BTN1</text>
<text x="109" y="180.8">BTN2</text>
<text x="30.2" y="189.7">18pF</text>
<text x="56.9" y="189.7">18pF</text>
<text x="87.4" y="191">0.1uF</text>
<text x="110.2" y="191">0.1uF</text>
<text x="74.2" y="202.8" transform="rotate(-90 74.2 202.8)">HX-3x6x2.5-X SMD tact Switch</text>
<text x="97" y="202.8" transform="rotate(-90 97 202.8)">HX-3x6x2.5-X SMD tact Switch</text>
</g>
<g font-size="2.3">
<text x="249.9" y="15.9" transform="rotate(-90 249.9 15.9)">2</text>
<text x="254.9" y="16.6" transform="rotate(-90 254.9 16.6)">19</text>
<text x="240.4" y="23.6">3</text>
<text x="240.7" y="20.9">1</text>
<text x="240.8" y="18.4">10</text>
<text x="244.3" y="22.1">A1</text>
<text x="244.5" y="19.6">OE</text>
<text x="260.3" y="22.1">B1</text>
<text x="264.4" y="23.6">18</text>
<text x="264.7" y="21">20</text>
<text x="47.7" y="27.2" transform="rotate(-90 47.7 27.2)">2</text>
<text x="153.9" y="28.2" transform="rotate(-90 153.9 28.2)">EP</text>
<text x="240.3" y="26.2">4</text>
<text x="240.3" y="28.7">5</text>
<text x="244.3" y="24.6">A2</text>
<text x="244.3" y="27.2">A3</text>
<text x="244.3" y="29.7">A4</text>
<text x="251.5" y="24.5" transform="rotate(-90 251.5 24.5)">VCCA</text>
<text x="256.5" y="24.6" transform="rotate(-90 256.5 24.6)">VCCB</text>
<text x="260.3" y="29.7">B4</text>
<text x="260.3" y="27.2">B3</text>
<text x="260.3" y="24.6">B2</text>
<text x="264.3" y="26.1">17</text>
<text x="264.4" y="28.7">16</text>
<text x="137.5" y="31.2">A1B12</text>
<text x="138.8" y="33.8">A4B9</text>
<text x="145.5" y="32.5">GND</text>
<text x="145.5" y="35">VBUS</text>
<text x="154.9" y="33" transform="rotate(-90 154.9 33)">EP</text>
<text x="156.3" y="32.5">GND</text>
<text x="156.8" y="35">CC2</text>
<text x="162.4" y="33.8">B5</text>
<text x="162.4" y="31.2">B1A12</text>
<text x="240.4" y="33.8">7</text>
<text x="240.5" y="31.2">6</text>
<text x="244.3" y="32.2">A5</text>
<text x="244.3" y="34.8">A6</text>
<text x="260.3" y="34.8">B6</text>
<text x="260.3" y="32.2">B5</text>
<text x="264.1" y="33.8">14</text>
<text x="264.3" y="31.2">15</text>
<text x="47.7" y="38.4" transform="rotate(-90 47.7 38.4)">1</text>
<text x="141.6" y="36.3">A5</text>
<text x="141.6" y="38.8">A6</text>
<text x="141.6" y="41.4">A7</text>
<text x="145.5" y="37.6">CC1</text>
<text x="145.5" y="40.1">D+</text>
<text x="158.4" y="37.6">D+</text>
<text x="159" y="40.1">D-</text>
<text x="162.4" y="41.4">B8</text>
<text x="162.4" y="38.8">B7</text>
<text x="162.4" y="36.3">B6</text>
<text x="240.2" y="38.7">9</text>
<text x="240.4" y="36.3">8</text>
<text x="244.3" y="37.3">A7</text>
<text x="244.3" y="39.9">A8</text>
<text x="254" y="41.4" transform="rotate(-90 254 41.4)">GND</text>
<text x="260.3" y="39.9">B8</text>
<text x="260.3" y="37.3">B7</text>
<text x="264.2" y="38.7">12</text>
<text x="264.3" y="36.3">13</text>
<text x="141.6" y="43.9">A8</text>
<text x="145.5" y="42.7">D-</text>
<text x="145.5" y="45.2">SBU1</text>
<text x="155.1" y="45.2">VBUS</text>
<text x="155.4" y="42.7">SBU2</text>
<text x="162.4" y="43.9">B4A9</text>
<text x="252.3" y="44.8" transform="rotate(-90 252.3 44.8)">11</text>
<text x="221.9" y="69.2">PB12</text>
<text x="222.1" y="66.1">MCU</text>
<text x="239.5" y="69.2">SPI2_NSS</text>
<text x="240.2" y="66.1">MCU HW</text>
<text x="268.8" y="69.2">UPLINK CS</text>
<text x="272.6" y="66.1">連接</text>
<text x="221.9" y="72.3">PB13</text>
<text x="221.9" y="75.5">PB14</text>
<text x="239" y="75.5">SPI2_MISO</text>
<text x="239.5" y="72.3">SPI2_SCK</text>
<text x="267.5" y="75.5">UPLINK MISO</text>
<text x="268" y="72.3">UPLINK SCK</text>
<text x="138" y="82">1</text>
<text x="140.4" y="83.3">VBAT</text>
<text x="169.2" y="83.3">VDD_3</text>
<text x="177.7" y="82">48</text>
<text x="221.9" y="78.6">PB15</text>
<text x="222.5" y="81.7">PA8</text>
<text x="239" y="78.6">SPI2_MOSI</text>
<text x="242.8" y="81.7">PA8</text>
<text x="267.5" y="78.6">UPLINK MOSI</text>
<text x="268.6" y="81.7">UPLINK INT</text>
<text x="12.2" y="87.4" transform="rotate(-90 12.2 87.4)">1</text>
<text x="14.7" y="87.4" transform="rotate(-90 14.7 87.4)">3</text>
<text x="138" y="84.6">2</text>
<text x="138" y="87.1">3</text>
<text x="138" y="89.6">4</text>
<text x="140.4" y="85.8">PC13-TAMPER-RTC</text>
<text x="140.4" y="88.4">PC14-OSC32_IN</text>
<text x="169.5" y="85.8">VSS_3</text>
<text x="172.3" y="88.4">PB9</text>
<text x="177.7" y="89.6">45</text>
<text x="177.7" y="87.1">46</text>
<text x="177.7" y="84.6">47</text>
<text x="222.5" y="88.2">PA2</text>
<text x="242.8" y="88.2">PA2</text>
<text x="268.3" y="88.2">TOUCH_INT</text>
<text x="13.2" y="90.4" transform="rotate(-90 13.2 90.4)">1</text>
<text x="15.7" y="90.4" transform="rotate(-90 15.7 90.4)">3</text>
<text x="138" y="92.2">5</text>
<text x="138" y="94.7">6</text>
<text x="140.4" y="90.9">PC15-OSC32_OUT</text>
<text x="140.4" y="93.5">PD0-OSC_IN</text>
<text x="140.4" y="96">PD1-OSC_OUT</text>
<text x="168.9" y="93.5">BOOT0</text>
<text x="172.3" y="96">PB7</text>
<text x="172.3" y="90.9">PB8</text>
<text x="177.7" y="94.7">43</text>
<text x="177.7" y="92.2">44</text>
<text x="222.5" y="91.7">PA3</text>
<text x="222.5" y="95.2">PA4</text>
<text x="242.8" y="91.7">PA3</text>
<text x="242.8" y="95.2">PA4</text>
<text x="261.1" y="95.2">TOUCH+SSD2828 RESET</text>
<text x="268.6" y="91.7">TOUCH_CS</text>
<text x="12.2" y="101.3" transform="rotate(-90 12.2 101.3)">2</text>
<text x="13.2" y="98.3" transform="rotate(-90 13.2 98.3)">2</text>
<text x="14.7" y="101.3" transform="rotate(-90 14.7 101.3)">4</text>
<text x="15.7" y="98.3" transform="rotate(-90 15.7 98.3)">4</text>
<text x="138" y="97.3">7</text>
<text x="138" y="99.8">8</text>
<text x="140.4" y="98.5">NRST</text>
<text x="140.4" y="101.1">VSSA</text>
<text x="172.3" y="101.1">PB5</text>
<text x="172.3" y="98.5">PB6</text>
<text x="177.7" y="99.8">41</text>
<text x="177.7" y="97.3">42</text>
<text x="222.5" y="98.4">PA5</text>
<text x="222.5" y="101.3">PA6</text>
<text x="239" y="101.3">SPI1_MISO</text>
<text x="239.5" y="98.4">SPI1_SCK</text>
<text x="262" y="101.3">TOUCH+SSD2828 MISO</text>
<text x="262.5" y="98.4">TOUCH+SSD2828 SCK</text>
<text x="136.8" y="104.9">10</text>
<text x="136.8" y="107.4">11</text>
<text x="138" y="102.3">9</text>
<text x="140.4" y="103.6">VDDA</text>
<text x="140.4" y="106.2">PA0-WKUP</text>
<text x="172.3" y="106.2">PB3</text>
<text x="172.3" y="103.6">PB4</text>
<text x="177.7" y="107.4">38</text>
<text x="177.7" y="104.9">39</text>
<text x="177.7" y="102.3">40</text>
<text x="222.5" y="104.4">PA7</text>
<text x="239" y="104.4">SPI1_MOSI</text>
<text x="262" y="104.4">TOUCH+SSD2828 MOSI</text>
<text x="136.8" y="110">12</text>
<text x="136.8" y="112.5">13</text>
<text x="140.4" y="108.7">PA1</text>
<text x="140.4" y="111.2">PA2</text>
<text x="140.4" y="113.8">PA3</text>
<text x="169.2" y="113.8">VDD_2</text>
<text x="171" y="111.2">PA14</text>
<text x="171" y="108.7">PA15</text>
<text x="177.7" y="112.5">36</text>
<text x="177.7" y="110">37</text>
<text x="222.5" y="110.7">PB0</text>
<text x="222.5" y="113.8">PB1</text>
<text x="239.5" y="110.7">TIM3_CH3</text>
<text x="242.8" y="113.8">PB1</text>
<text x="265.3" y="110.7">TOUCH_CLK_32K</text>
<text x="267.7" y="113.8">SSD2828_CS</text>
<text x="136.8" y="115">14</text>
<text x="136.8" y="117.6">15</text>
<text x="140.4" y="116.3">PA4</text>
<text x="140.4" y="118.9">PA5</text>
<text x="169.5" y="116.3">VSS_2</text>
<text x="171" y="118.9">PA13</text>
<text x="177.7" y="117.6">34</text>
<text x="177.7" y="115">35</text>
<text x="221.9" y="116.9">PB10</text>
<text x="242.2" y="116.9">PB10</text>
<text x="266.2" y="116.9">SSD2828_SHUT</text>
<text x="136.8" y="120.1">16</text>
<text x="136.8" y="122.7">17</text>
<text x="140.4" y="121.4">PA6</text>
<text x="140.4" y="123.9">PA7</text>
<text x="171" y="123.9">PA11</text>
<text x="171" y="121.4">PA12</text>
<text x="177.7" y="125.2">31</text>
<text x="177.7" y="122.7">32</text>
<text x="177.7" y="120.1">33</text>
<text x="221.9" y="120.1">PB11</text>
<text x="242.2" y="120.1">PB11</text>
<text x="267.7" y="120.1">SSD2828_DC</text>
<text x="136.8" y="127.7">19</text>
<text x="136.8" y="130.3">20</text>
<text x="140.4" y="126.5">PB0</text>
<text x="140.4" y="129">PB1</text>
<text x="140.4" y="131.6">PB2</text>
<text x="171" y="126.5">PA10</text>
<text x="172.3" y="131.6">PA8</text>
<text x="172.3" y="129">PA9</text>
<text x="177.7" y="130.3">29</text>
<text x="177.7" y="127.7">30</text>
<text x="221.9" y="129.5">PA10</text>
<text x="222.5" y="126.3">PA9</text>
<text x="238.3" y="129.5">USART1_RX</text>
<text x="238.4" y="126.3">USART1_TX</text>
<text x="269.5" y="129.5">UART_RX</text>
<text x="269.6" y="126.3">UART_TX</text>
<text x="136.8" y="132.8">21</text>
<text x="136.8" y="135.4">22</text>
<text x="140.4" y="134.1">PB10</text>
<text x="140.4" y="136.6">PB11</text>
<text x="171" y="136.6">PB14</text>
<text x="171" y="134.1">PB15</text>
<text x="177.7" y="137.9">26</text>
<text x="177.7" y="135.4">27</text>
<text x="177.7" y="132.8">28</text>
<text x="221.9" y="135.7">PA11</text>
<text x="222.5" y="132.6">PB3</text>
<text x="240.9" y="135.7">USBDM</text>
<text x="242.8" y="132.6">PB3</text>
<text x="269.6" y="135.7">USB_D_N</text>
<text x="270.3" y="132.6">USB_EN</text>
<text x="136.8" y="140.4">24</text>
<text x="140.4" y="139.2">VSS_1</text>
<text x="140.4" y="141.7">VDD_1</text>
<text x="171" y="141.7">PB12</text>
<text x="171" y="139.2">PB13</text>
<text x="177.7" y="140.4">25</text>
<text x="221.9" y="138.8">PA12</text>
<text x="241.1" y="138.8">USBDP</text>
<text x="269.6" y="138.8">USB_D_P</text>
<text x="28" y="146.8">1</text>
<text x="28" y="149.3">2</text>
<text x="30.4" y="145.5">1</text>
<text x="30.4" y="148.1">2</text>
<text x="53.4" y="146.8">1</text>
<text x="53.4" y="149.3">2</text>
<text x="55.8" y="145.5">1</text>
<text x="55.8" y="148.1">2</text>
<text x="222.5" y="145.1">PB9</text>
<text x="222.5" y="148.2">PB8</text>
<text x="242.8" y="145.1">PB9</text>
<text x="242.8" y="148.2">PB8</text>
<text x="271.9" y="145.1">BTN1</text>
<text x="271.9" y="148.2">BTN2</text>
<text x="28" y="151.9">3</text>
<text x="28" y="154.4">4</text>
<text x="30.4" y="150.6">3</text>
<text x="30.4" y="153.1">4</text>
<text x="53.4" y="151.9">3</text>
<text x="53.4" y="154.4">4</text>
<text x="55.8" y="150.6">3</text>
<text x="55.8" y="153.1">4</text>
<text x="222.5" y="151.4">PB7</text>
<text x="222.5" y="154.5">PB6</text>
<text x="242.8" y="151.4">PB7</text>
<text x="242.8" y="154.5">PB6</text>
<text x="272" y="151.4">LED1</text>
<text x="272" y="154.5">LED2</text>
<text x="222.5" y="157.6">PB5</text>
<text x="222.5" y="160.7">PB4</text>
<text x="242.8" y="157.6">PB5</text>
<text x="242.8" y="160.7">PB4</text>
<text x="272" y="157.6">LED3</text>
<text x="272" y="160.7">LED4</text>
<text x="31.7" y="176">4</text>
<text x="45.2" y="176">3</text>
<text x="31.7" y="181.1">1</text>
<text x="45.2" y="181.1">2</text>
<text x="76.9" y="183.4" transform="rotate(-90 76.9 183.4)">2</text>
<text x="99.8" y="183.4" transform="rotate(-90 99.8 183.4)">2</text>
<text x="76.9" y="194.6" transform="rotate(-90 76.9 194.6)">1</text>
<text x="99.8" y="194.6" transform="rotate(-90 99.8 194.6)">1</text>
</g>
<text font-size="1.5" fill="#000080" x="243.6" y="9.6">U8</text>
</svg>
